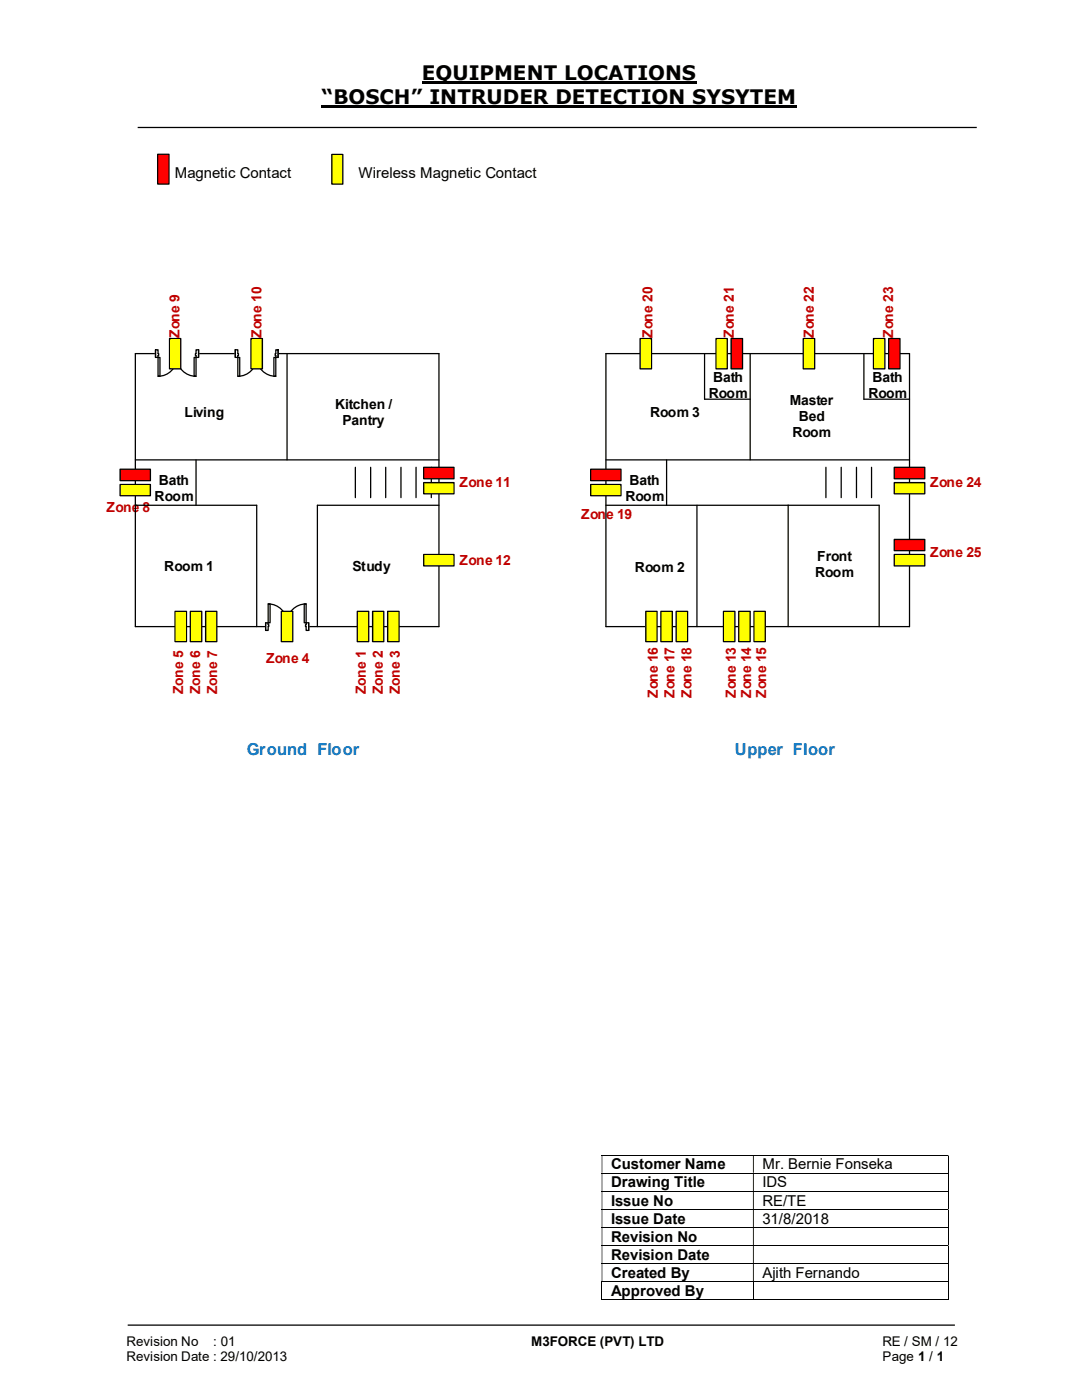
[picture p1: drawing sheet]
<svg xmlns="http://www.w3.org/2000/svg" width="216mm" height="279mm" viewBox="0 0 216 279" stroke-linecap="round" stroke-linejoin="round" font-family="sans-serif">
<path d="M84.2 16.4h54.8M64.2 21.3h94.8" fill="none" stroke="#000" stroke-width=".42"/>
<path d="M27.5 25.4h167.4M25.5 264.5h165" fill="none" stroke="#000" stroke-width=".25"/>
<path d="M31.5 30.8h2.2v5.9h-2.2z" fill-rule="evenodd" fill="#f00"/>
<path d="M31.5 30.8h2.2v5.9h-2.2z" fill="none" stroke="#000" stroke-width=".24"/>
<g fill="none" stroke="#000" stroke-width=".2">
<path d="M120.1 230.6h69M120.1 234.1h69M120.1 237.8h69M189.2 230.7v3.4M189.2 234.2v3.5M189.2 237.9v3.4M120.1 241.4h69M120.1 245h69M120.1 248.6h69M120.1 252.2h69M120.1 255.8h69M120.1 259.4h30.1"/>
<path d="M120.1 255.9v3.6M150.3 255.9v3.6M150.4 259.4h38.7M189.2 241.5v3.4M189.2 245v3.5M189.2 248.7v3.4M189.2 252.3v3.4M189.2 255.9v3.6"/>
</g>
<g fill="#000">
<path d="M189.1 230.5h.2v.2h-.2zM120.1 230.7h.1v3.4h-.1zM150.2 230.7h.2v3.4h-.2z" fill-rule="evenodd"/>
<path d="M189.1 234.1h.2v.1h-.2zM120.1 234.2h.1v3.5h-.1zM150.2 234.2h.2v3.5h-.2z" fill-rule="evenodd"/>
<path d="M189.1 237.7h.2v.2h-.2zM120.1 237.9h.1v3.4h-.1zM150.2 237.9h.2v3.4h-.2z" fill-rule="evenodd"/>
<path d="M189.1 241.3h.2v.2h-.2zM120.1 241.5h.1v3.4h-.1zM150.2 241.5h.2v3.4h-.2z" fill-rule="evenodd"/>
<path d="M189.1 244.9l.2 .1zM120.1 245h.1v3.5h-.1zM150.2 245h.2v3.5h-.2z" fill-rule="evenodd"/>
<path d="M189.1 248.5h.2v.2h-.2zM120.1 248.7h.1v3.4h-.1zM150.2 248.7h.2v3.4h-.2z" fill-rule="evenodd"/>
<path d="M189.1 252.1h.2v.2h-.2zM120.1 252.3h.1v3.4h-.1zM150.2 252.3h.2v3.4h-.2z" fill-rule="evenodd"/>
</g>
<path d="M189.1 255.7h.2v.2h-.2zM189.1 259.3l.2 .2z" fill="#000"/>
<path d="M66.2 30.8h2.2v5.9h-2.2z" fill="#ff0"/>
<path d="M66.2 30.8h2.2v5.9h-2.2zM27 70.6h60.6v54.5h-60.6zM57.3 70.6v21.2M140.6 79.7h9.1M149.7 70.6v21.2M27 91.8h60.6M39.1 91.8v9M70.9 93.3v6M27 100.8h24.2v24.3M87.6 100.8h-24.3v24.3" fill="none" stroke="#000" stroke-width=".25"/>
<path d="M24 93.6h6v2.3h-6z" fill-rule="evenodd" fill="#f00"/>
<path d="M24 93.6h6v2.3h-6zM74 93.3v6M77 93.3v6M80 93.3v6M83 93.3v6M86.1 93.3v6M175.4 100.8v24.3" fill="none" stroke="#000" stroke-width=".25"/>
<path d="M53 124.2h8.6v1.7h-8.6z" fill="#fff"/>
<path d="M53 124.2h8.6v1.7h-8.6z" fill="none" stroke="#fff" stroke-width=".25"/>
<path d="M61.1 124.3v1.5h.5v-1.5zM53 124.3h.5v1.5h-.5z" fill-rule="evenodd" fill="#fff"/>
<path d="M53.5 124.7v-.4h-.5v1.5h.5v-.7M61.1 124.7v-.4h.5v1.5h-.5v-.7" fill="none" stroke="#000" stroke-width=".25"/>
<path d="M61 124.7v.4h.1v-.4zM53.5 124.7h.1v.4h-.1z" fill-rule="evenodd" fill="#fff"/>
<path d="M53 124.3v1.5M53.5 120.5a3.8 3.8 0 0 1 3.8 3.8 3.8 3.8 0 0 1 3.8-3.8M53.5 124.7h.1v.4h-.1M61.1 124.7h-.1v.4h.1M61.6 124.3v1.5" fill="none" stroke="#000" stroke-width=".25"/>
<path d="M53.5 120.5h.4v3.8h-.4z" fill-rule="evenodd" fill="#fff"/>
<path d="M53.5 120.5h.4v3.8h-.4z" fill="none" stroke="#000" stroke-width=".25"/>
<path d="M60.7 120.5h.4v3.8h-.4z" fill-rule="evenodd" fill="#fff"/>
<path d="M60.7 120.5h.4v3.8h-.4z" fill="none" stroke="#000" stroke-width=".25"/>
<path d="M84.5 110.7h6.1v2.2h-6.1z" fill-rule="evenodd" fill="#ff0"/>
<path d="M84.5 110.7h6.1v2.2h-6.1z" fill="none" stroke="#000" stroke-width=".25"/>
<path d="M24 96.7h6v2.2h-6z" fill-rule="evenodd" fill="#ff0"/>
<path d="M24 96.7h6v2.2h-6z" fill="none" stroke="#000" stroke-width=".25"/>
<path d="M31 69.8h8.6v1.6h-8.6z" fill="#fff"/>
<path d="M31 69.8h8.6v1.6h-8.6z" fill="none" stroke="#fff" stroke-width=".25"/>
<path d="M31 69.8v1.5h.5v-1.5zM39.1 69.8h.5v1.5h-.5z" fill-rule="evenodd" fill="#fff"/>
<path d="M31.5 70.6v-.8h-.5v1.5h.5v-.3M39.1 70.6v-.8h.5v1.5h-.5v-.3" fill="none" stroke="#000" stroke-width=".25"/>
<path d="M31.5 70.6v.4h.2v-.4zM39 70.6h.1v.4h-.1z" fill-rule="evenodd" fill="#fff"/>
<path d="M31 69.8v1.5M31.5 70.6h.2v.4h-.2M31.5 75.1a3.8 3.8 0 0 0 3.8-3.8 3.8 3.8 0 0 0 3.8 3.8M39.1 70.6h-.1v.4h.1M39.6 69.8v1.5" fill="none" stroke="#000" stroke-width=".25"/>
<path d="M38.7 71.3h.4v3.8h-.4z" fill-rule="evenodd" fill="#fff"/>
<path d="M38.7 71.3h.4v3.8h-.4z" fill="none" stroke="#000" stroke-width=".25"/>
<path d="M31.5 71.3h.4v3.8h-.4z" fill-rule="evenodd" fill="#fff"/>
<path d="M31.5 71.3h.4v3.8h-.4z" fill="none" stroke="#000" stroke-width=".25"/>
<path d="M46.9 69.8h8.6v1.6h-8.6z" fill="#fff"/>
<path d="M46.9 69.8h8.6v1.6h-8.6z" fill="none" stroke="#fff" stroke-width=".25"/>
<path d="M46.9 69.8v1.5h.6v-1.5zM55 69.8h.5v1.5h-.5z" fill-rule="evenodd" fill="#fff"/>
<path d="M47.5 70.6v-.8h-.6v1.5h.6v-.3M55 70.6v-.8h.5v1.5h-.5v-.3" fill="none" stroke="#000" stroke-width=".25"/>
<path d="M47.5 70.6v.4h.1v-.4zM54.9 70.6h.1v.4h-.1z" fill-rule="evenodd" fill="#fff"/>
<path d="M46.9 69.8v1.5M47.5 75.1a3.8 3.8 0 0 0 3.7-3.8 3.8 3.8 0 0 0 3.8 3.8M47.5 70.6h.1v.4h-.1M55 70.6h-.1v.4h.1M55.5 69.8v1.5" fill="none" stroke="#000" stroke-width=".25"/>
<path d="M54.7 71.3h.3v3.8h-.3z" fill-rule="evenodd" fill="#fff"/>
<path d="M54.7 71.3h.3v3.8h-.3z" fill="none" stroke="#000" stroke-width=".25"/>
<path d="M47.5 71.3h.3v3.8h-.3z" fill-rule="evenodd" fill="#fff"/>
<path d="M47.5 71.3h.3v3.8h-.3z" fill="none" stroke="#000" stroke-width=".25"/>
<path d="M33.8 67.6h2.3v6h-2.3z" fill="#ff0"/>
<path d="M33.8 67.6h2.3v6h-2.3z" fill="none" stroke="#000" stroke-width=".25"/>
<path d="M50.1 67.6h2.3v6h-2.3z" fill="#ff0"/>
<path d="M50.1 67.6h2.3v6h-2.3z" fill="none" stroke="#000" stroke-width=".25"/>
<path d="M56.1 122h2.3v6.1h-2.3z" fill="#ff0"/>
<path d="M56.1 122h2.3v6.1h-2.3z" fill="none" stroke="#000" stroke-width=".25"/>
<path d="M77.3 122h2.3v6.1h-2.3z" fill="#ff0"/>
<path d="M77.3 122h2.3v6.1h-2.3z" fill="none" stroke="#000" stroke-width=".25"/>
<path d="M74.3 122h2.3v6.1h-2.3z" fill="#ff0"/>
<path d="M74.3 122h2.3v6.1h-2.3z" fill="none" stroke="#000" stroke-width=".25"/>
<path d="M71.3 122h2.3v6.1h-2.3z" fill="#ff0"/>
<path d="M71.3 122h2.3v6.1h-2.3z" fill="none" stroke="#000" stroke-width=".25"/>
<path d="M84.5 93.3h6.1v2.2h-6.1z" fill-rule="evenodd" fill="#f00"/>
<path d="M84.5 93.3h6.1v2.2h-6.1z" fill="none" stroke="#000" stroke-width=".25"/>
<path d="M84.5 96.3h6.1v2.3h-6.1z" fill-rule="evenodd" fill="#ff0"/>
<path d="M84.5 96.3h6.1v2.3h-6.1z" fill="none" stroke="#000" stroke-width=".25"/>
<path d="M41 122h2.3v6.1h-2.3z" fill="#ff0"/>
<path d="M41 122h2.3v6.1h-2.3z" fill="none" stroke="#000" stroke-width=".25"/>
<path d="M38 122h2.3v6.1h-2.3z" fill="#ff0"/>
<path d="M38 122h2.3v6.1h-2.3z" fill="none" stroke="#000" stroke-width=".25"/>
<path d="M34.9 122h2.3v6.1h-2.3z" fill="#ff0"/>
<path d="M120.9 70.6h60.6v54.5h-60.6zM140.6 70.6v9.1M120.9 91.8h60.6M133 91.8v9M164.8 93.3v6M120.9 100.8h54.5M139.1 100.8v24.3M157.3 100.8v24.3M34.9 122h2.3v6.1h-2.3z" fill="none" stroke="#000" stroke-width=".25"/>
<path d="M117.9 93.6h6v2.3h-6z" fill-rule="evenodd" fill="#f00"/>
<path d="M117.9 93.6h6v2.3h-6zM167.9 93.3v6M170.9 93.3v6M173.9 93.3v6" fill="none" stroke="#000" stroke-width=".25"/>
<path d="M117.9 96.7h6v2.2h-6z" fill-rule="evenodd" fill="#ff0"/>
<path d="M117.9 96.7h6v2.2h-6z" fill="none" stroke="#000" stroke-width=".25"/>
<path d="M127.7 67.6h2.3v6h-2.3z" fill="#ff0"/>
<path d="M127.7 67.6h2.3v6h-2.3z" fill="none" stroke="#000" stroke-width=".25"/>
<path d="M142.9 67.6h2.2v6h-2.2z" fill="#ff0"/>
<path d="M142.9 67.6h2.2v6h-2.2z" fill="none" stroke="#000" stroke-width=".25"/>
<path d="M150.5 122h2.2v6.1h-2.2z" fill="#ff0"/>
<path d="M150.5 122h2.2v6.1h-2.2z" fill="none" stroke="#000" stroke-width=".25"/>
<path d="M178.4 93.3h6.1v2.2h-6.1z" fill-rule="evenodd" fill="#f00"/>
<path d="M178.4 93.3h6.1v2.2h-6.1z" fill="none" stroke="#000" stroke-width=".25"/>
<path d="M178.4 96.3h6.1v2.3h-6.1z" fill-rule="evenodd" fill="#ff0"/>
<path d="M178.4 96.3h6.1v2.3h-6.1z" fill="none" stroke="#000" stroke-width=".25"/>
<path d="M134.9 122h2.3v6.1h-2.3z" fill="#ff0"/>
<path d="M134.9 122h2.3v6.1h-2.3z" fill="none" stroke="#000" stroke-width=".25"/>
<path d="M131.9 122h2.3v6.1h-2.3z" fill="#ff0"/>
<path d="M131.9 122h2.3v6.1h-2.3z" fill="none" stroke="#000" stroke-width=".25"/>
<path d="M128.9 122h2.2v6.1h-2.2z" fill="#ff0"/>
<path d="M172.4 70.6v9.1h9.1M128.9 122h2.2v6.1h-2.2z" fill="none" stroke="#000" stroke-width=".25"/>
<path d="M178.4 107.7h6.1v2.2h-6.1z" fill-rule="evenodd" fill="#f00"/>
<path d="M178.4 107.7h6.1v2.2h-6.1z" fill="none" stroke="#000" stroke-width=".25"/>
<path d="M178.4 110.7h6.1v2.2h-6.1z" fill-rule="evenodd" fill="#ff0"/>
<path d="M178.4 110.7h6.1v2.2h-6.1z" fill="none" stroke="#000" stroke-width=".25"/>
<path d="M145.9 67.6h2.3v6h-2.3z" fill="#f00"/>
<path d="M145.9 67.6h2.3v6h-2.3z" fill="none" stroke="#000" stroke-width=".25"/>
<path d="M174.3 67.6h2.3v6h-2.3z" fill="#ff0"/>
<path d="M174.3 67.6h2.3v6h-2.3z" fill="none" stroke="#000" stroke-width=".25"/>
<path d="M177.3 67.6h2.3v6h-2.3z" fill="#f00"/>
<path d="M177.3 67.6h2.3v6h-2.3z" fill="none" stroke="#000" stroke-width=".25"/>
<path d="M160.3 67.6h2.3v6h-2.3z" fill="#ff0"/>
<path d="M160.3 67.6h2.3v6h-2.3z" fill="none" stroke="#000" stroke-width=".25"/>
<path d="M147.4 122h2.3v6.1h-2.3z" fill="#ff0"/>
<path d="M147.4 122h2.3v6.1h-2.3z" fill="none" stroke="#000" stroke-width=".25"/>
<path d="M144.4 122h2.2v6.1h-2.2z" fill="#ff0"/>
<path d="M144.4 122h2.2v6.1h-2.2z" fill="none" stroke="#000" stroke-width=".25"/>
<g font-size="4">
<text x="84.2" y="16">EQUIPMENT LOCATIONS</text>
<text x="64.2" y="20.8">“BOSCH” INTRUDER DETECTION SYSYTEM</text>
</g>
<g font-size="3.3" fill="#0070c0">
<text x="49.2" y="150.7">Ground Floor</text>
<text x="146.6" y="150.7">Upper Floor</text>
</g>
<g font-size="3">
<text x="34.9" y="35.5">Magnetic Contact</text>
<text x="71.6" y="35.5">Wireless Magnetic Contact</text>
<text x="121.9" y="233.4">Customer Name</text>
<text x="152.1" y="233.4">Mr. Bernie Fonseka</text>
<text x="121.9" y="237">Drawing Title</text>
<text x="152.1" y="237">IDS</text>
<text x="121.9" y="240.6">Issue No</text>
<text x="121.9" y="244.2">Issue Date</text>
<text x="152.1" y="240.6">RE/TE</text>
<text x="152.1" y="244.2">31/8/2018</text>
<text x="121.9" y="247.8">Revision No</text>
<text x="121.9" y="251.4">Revision Date</text>
<text x="121.9" y="255">Created By</text>
<text x="152.1" y="255">Ajith Fernando</text>
<text x="121.9" y="258.7">Approved By</text>
</g>
<g font-size="2.8" fill="#c00000">
<text x="35.8" y="67.5" transform="rotate(-90 35.8 67.5)">Zone 9</text>
<text x="52.2" y="67.5" transform="rotate(-90 52.2 67.5)">Zone 10</text>
<text x="130.2" y="67.5" transform="rotate(-90 130.2 67.5)">Zone 20</text>
<text x="146.4" y="67.5" transform="rotate(-90 146.4 67.5)">Zone 21</text>
<text x="162.4" y="67.5" transform="rotate(-90 162.4 67.5)">Zone 22</text>
<text x="178.2" y="67.5" transform="rotate(-90 178.2 67.5)">Zone 23</text>
<text x="91.7" y="97.2">Zone 11</text>
<text x="185.6" y="97.2">Zone 24</text>
<text x="21.3" y="102.1">Zone 8</text>
<text x="116" y="103.6">Zone 19</text>
<text x="91.7" y="112.8">Zone 12</text>
<text x="185.6" y="111.3">Zone 25</text>
<text x="53.1" y="132.4">Zone 4</text>
<text x="36.6" y="138.6" transform="rotate(-90 36.6 138.6)">Zone 5</text>
<text x="40" y="138.6" transform="rotate(-90 40 138.6)">Zone 6</text>
<text x="43.3" y="138.6" transform="rotate(-90 43.3 138.6)">Zone 7</text>
<text x="73" y="138.6" transform="rotate(-90 73 138.6)">Zone 1</text>
<text x="76.4" y="138.6" transform="rotate(-90 76.4 138.6)">Zone 2</text>
<text x="79.8" y="138.6" transform="rotate(-90 79.8 138.6)">Zone 3</text>
<text x="131.3" y="139.3" transform="rotate(-90 131.3 139.3)">Zone 16</text>
<text x="134.6" y="139.3" transform="rotate(-90 134.6 139.3)">Zone 17</text>
<text x="138" y="139.3" transform="rotate(-90 138 139.3)">Zone 18</text>
<text x="146.9" y="139.3" transform="rotate(-90 146.9 139.3)">Zone 13</text>
<text x="149.9" y="139.3" transform="rotate(-90 149.9 139.3)">Zone 14</text>
<text x="152.9" y="139.3" transform="rotate(-90 152.9 139.3)">Zone 15</text>
</g>
<g font-size="2.8">
<text x="142.3" y="76.3">Bath</text>
<text x="174.1" y="76.3">Bath</text>
<text x="36.8" y="83.3">Living</text>
<text x="66.9" y="81.7">Kitchen /</text>
<text x="129.7" y="83.3">Room 3</text>
<text x="141.4" y="79.5">Room</text>
<text x="157.6" y="80.7">Master</text>
<text x="159.4" y="83.9">Bed</text>
<text x="173.3" y="79.5">Room</text>
<text x="68.4" y="84.9">Pantry</text>
<text x="158.1" y="87.2">Room</text>
<text x="30.9" y="100">Room</text>
<text x="31.7" y="96.8">Bath</text>
<text x="124.8" y="100">Room</text>
<text x="125.6" y="96.8">Bath</text>
<text x="32.8" y="113.9">Room 1</text>
<text x="70.3" y="113.9">Study</text>
<text x="163" y="111.9">Front</text>
<text x="126.7" y="114.2">Room 2</text>
<text x="162.6" y="115.1">Room</text>
</g>
<g font-size="2.7">
<text x="25.2" y="268.7">Revision No</text>
<text x="42.6" y="268.7">: 01</text>
<text x="106" y="268.7">M3FORCE (PVT) LTD</text>
<text x="176.1" y="268.7">RE / SM / 12</text>
<text x="25.2" y="271.7">Revision Date : 29/10/2013</text>
<text x="176.1" y="271.7">Page 1 / 1</text>
</g>
</svg>
